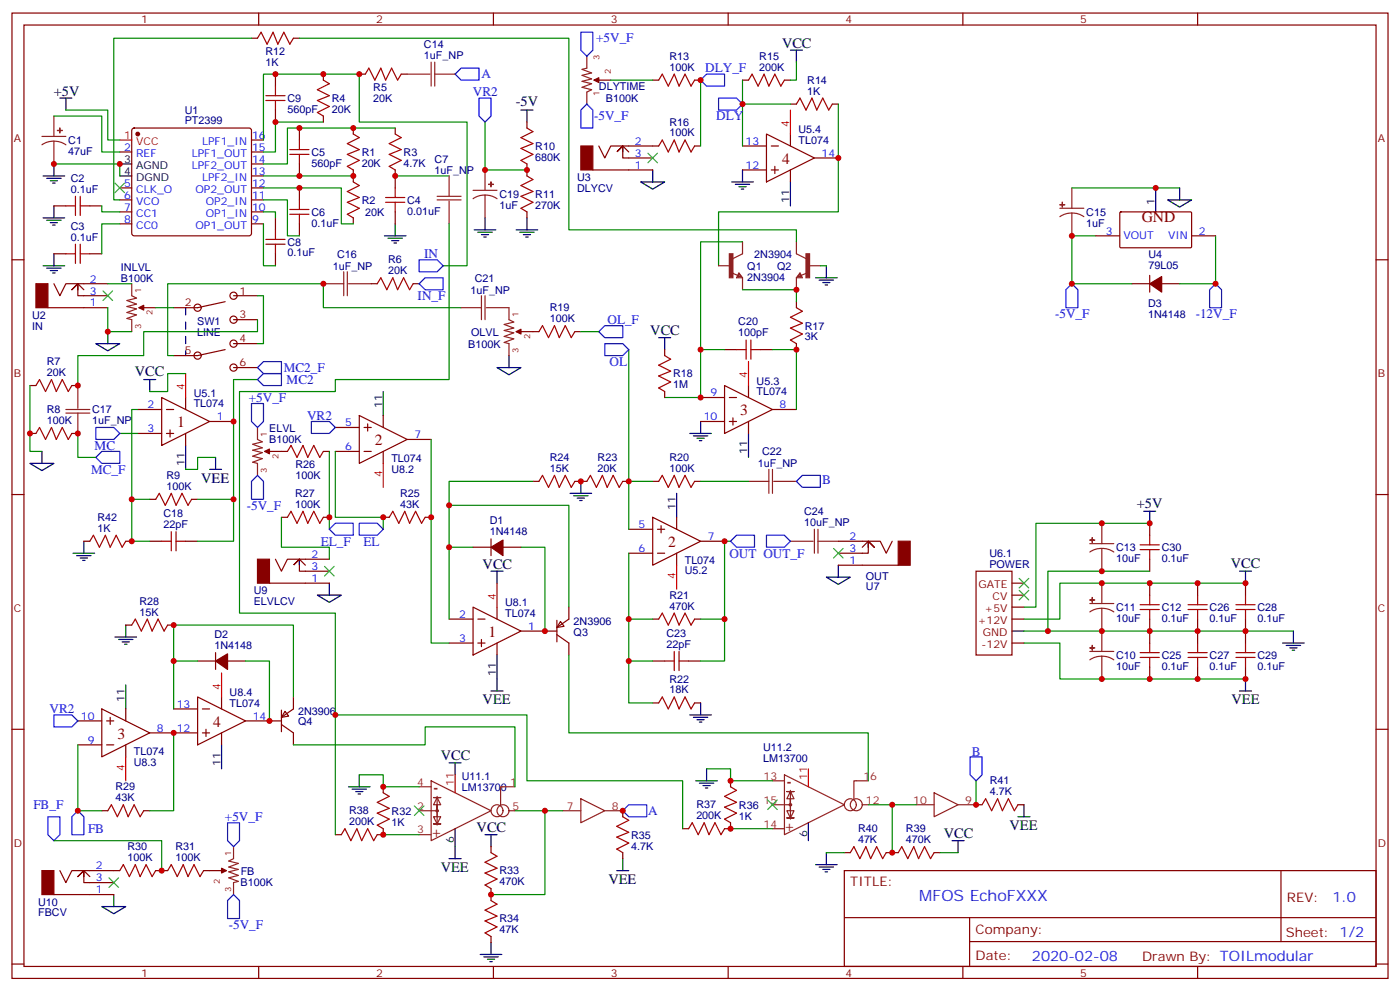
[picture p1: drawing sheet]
<svg xmlns="http://www.w3.org/2000/svg" width="412mm" height="292mm" viewBox="0 0 412 292" stroke-linecap="round" stroke-linejoin="round" font-family="sans-serif">
<g fill="none" stroke="#870000" stroke-width=".35">
<path d="M3.5 3.8h405.4v284.4h-405.4zM7.1 7.4h398.2v277.3h-398.2zM74.1 11.3h1.7M76.2 3.8v3.6M86.4 11.3h1.8M145.3 3.8v3.6M214.5 3.8v3.6M283.6 3.8v3.6M352.8 3.8v3.6M39 37.9l.5-.2h33.9l.5 .2 .2 .5v30.4l-.3 .5-.4 .2h-33.9l-.5-.3-.2-.4v-30.4zM81.1 21.8v3.6M81.1 32.4v3.5"/>
<path d="M88.2 37.7v3.5M95.2 21.8v1.8M95.2 34.2v1.7M104.1 37.7v1.8M105.8 21.8h1.8M116.4 37.7v1.8M118.2 21.8h1.7M155.2 35.9v1.8M176.4 23.6h3.5M192.3 23.6h1.7M204.6 23.6h1.8M218.7 23.6h1.8"/>
<path d="M225.8 39.5l14.1 7-14.1 7.1zM231.1 23.6h1.7M232.8 39.5v3.5M232.8 30.7h1.8M245.2 30.7h1.7M35.3 44.8h3.5M35.3 55.4h3.5M35.3 58.9h3.5M74.1 44.8h3.5M74.1 55.4h3.5M74.1 58.9h3.5M74.1 51.8h3.5"/>
<path d="M74.1 48.3h3.5M74.1 41.2h3.5M88.2 48.3v3.5M88.2 55.4v3.5M104.1 50.1v3.5M116.4 50.1v5.3M155.2 48.3v3.5M174.6 50.1h17.7M176.4 43l1.8 3.5 1.7-3.5h14.1M185.2 44.8l-1.8-1.8-1.7 1.8 1.7-1.8v3.5h8.9M204.6 43h1.8M218.7 43h7.1"/>
<path d="M218.7 50.1h7.1M227.2 43h2.1M227.2 50.1h2.1M228.2 49v2.1M232.8 50.1v3.5M239.9 46.5h7M3.5 76.5h3.6M15.9 60.6h3.5M15.9 74.8h3.5M26.5 60.6h3.5M26.5 74.8h3.5M35.3 62.4h3.5"/>
<path d="M35.3 65.9h3.5M74.1 62.4h3.5M74.1 65.9h3.5M81.1 64.2v3.5M81.1 74.8v3.5M88.2 65.9v3.6M104.1 64.2v1.7M116.4 62.4v3.5M155.2 62.4v1.8M322.8 69.5h7M329.9 62.6l.3-.2 20.6 .1 .2 .3v10l-.3 .2-20.7-.1-.2-.3zM351 69.5h7.1"/>
<path d="M405.3 76.5h3.6M14.1 90.6h17.6M15.9 83.6l1.7 3.5 1.8-3.5h12.3M24.7 85.3l-1.8-1.7-1.7 1.7 1.7-1.7v3.5h8.8M42.3 90.6h3.6M66.3 88.9l-8.1 1.7h-7M68.8 87.1h7M68.8 94.2h7M109.4 83.6h1.7M121.7 83.6h1.8M153.5 97.7h5.2M169.3 97.7h1.8"/>
<path d="M234.6 88.9v1.7M333.4 83.6h5.3M338.7 81.1v4.9M342.2 83.6h5.3M8.8 113.6h1.8M21.2 113.6h1.7M47.6 117.1l14.1 7-14.1 7.1zM54.7 117.1v3.5M66.3 103l-8.1 1.7h-7M68.8 101.2h7M68.8 108.3h7M195.8 103v1.7"/>
<path d="M195.8 115.3v1.8M206.4 117.1h7M213.4 113.6l14.1 7-14.1 7.1zM213.4 103h3.6M214.8 117.1h2.2M220.5 113.6v3.5M224 103h3.5M234.6 101.2v1.8M8.8 127.7h1.8M21.2 127.7h1.7M40.6 120.6h7M40.6 127.7h7"/>
<path d="M49 120.6h2.2M49 127.7h2.2M50.1 126.6v2.1M54.7 127.7v3.5M61.7 124.1h7.1M79.4 133h5.3M95.2 133h1.8M98.8 133h7M98.8 125.9h7M105.8 122.4l14.1 7-14.1 7.1zM107.2 133h2.2M107.2 125.9h2.2"/>
<path d="M108.3 124.8v2.2M112.9 122.4v3.5M112.9 133v3.5M119.9 129.4h7.1M206.4 124.1h7M214.8 124.1h2.2M215.9 123.1v2.1M220.5 124.1v3.6M227.5 120.6h7.1M3.5 145.7h3.6M24.7 159.4h1.8M37 159.4h1.8"/>
<path d="M44.1 159.4h3.5M44.1 147.1h1.8M54.7 159.4h3.5M56.4 147.1h1.8M82.9 152.4h1.8M95.2 152.4h1.8M112.9 152.4h1.8M125.2 152.4h1.8M144.6 158.7v5M157 141.8h1.7M169.3 141.8h3.6M183.4 141.8h1.8"/>
<path d="M185.2 155.9h7.1M192.3 152.4l14.1 7-14.1 7.1zM192.3 141.8h1.7M193.7 155.9h2.1M194.7 154.8v2.2M199.3 152.4v3.5M204.6 141.8h1.8M206.4 159.4h7M246.9 159.4h12.4l1.8 3.5 1.7-3.5M338.7 154.1v3.6M405.3 145.7h3.6M79.4 171.8h17.6"/>
<path d="M81.1 164.7l1.8 3.5 1.8-3.5h12.3M90 166.5l-1.8-1.8-1.8 1.8 1.8-1.8v3.5h8.8M139.3 178.8l14.2 7.1-14.2 7zM139.3 161.2h5.3M146.4 178.8v3.6M148.2 161.2h5.3M167.6 178.8v3.6l-3.6 2.4M185.2 162.9h7.1M193.7 162.9h2.1M199.3 162.9v3.6M246.9 166.5h17.7M254 161.2l1.8-1.8 1.7 1.8-1.7-1.8v3.5h-8.9"/>
<path d="M287.5 168.2h10.6v24.7h-10.6zM298.1 178.8h3.5M298.1 175.3h3.5M298.1 171.8h3.5M338.7 164.7v3.5M338.7 171.8v3.5M352.8 171.8v3.5M366.9 171.8v3.5M37 184.1h1.8M49.4 184.1h1.8M58.2 194.7h5.3M63.5 192.2v5"/>
<path d="M67 194.7h5.3M132.3 189.4h7M132.3 182.4h7M140.8 189.4h2.1M140.8 182.4h2.1M141.8 188.3v2.2M146.4 189.4v3.5M153.5 185.9h10.5M164 186.9l3.6 2.5v3.5M164 182.7v6.4M165.1 183.1l1.1 1.4-2.2 .3zM192.3 182.4h1.7"/>
<path d="M192.3 194.7h3.5M202.8 194.7h3.6M204.6 182.4h1.8M298.1 189.4h3.5M298.1 182.4h3.5M338.7 182.4v7M338.7 196.5v3.5M352.8 182.4v7M352.8 196.5v3.5M366.9 182.4v7M366.9 196.5v3.5M3.5 214.8h3.6"/>
<path d="M22.9 219.4h7.1M22.9 212.3h7.1M30 208.8l14.1 7.1-14.1 7zM31.4 219.4h2.1M31.4 212.3h2.1M32.5 211.3v2.1M37 208.8v3.5M37 219.4v3.5M44.1 215.9h14.1M51.2 208.8h7M58.2 205.3l14.1 7-14.1 7.1zM59.6 215.9h2.1"/>
<path d="M59.6 208.8h2.1M60.7 214.8v2.1M65.3 205.3v3.5M65.3 215.9v3.5M72.3 212.3h10.6M82.9 213.4l3.5 2.5v3.5M82.9 209.2v6.3M84 209.5l1 1.4-2.1 .4zM86.4 205.3v3.5l-3.5 2.5M192.3 207h1.7M204.6 207h1.8M405.3 214.8h3.6"/>
<path d="M30 238.8h1.7M42.3 238.8h1.8M112.9 231.7v1.8M183.4 238.8v1.8M215.2 230v1.7M287.5 237h1.8M299.9 237h1.7M17.6 256.4l1.8 3.6 1.8-3.6h14.1M26.5 258.2l-1.8-1.8-1.8 1.8 1.8-1.8v3.6h8.8M45.9 256.4h3.5M60 256.4h5.3M98.8 245.9h1.7"/>
<path d="M112.9 244.1v1.8h-1.8M144.6 249.4v1.7M183.4 251.1v1.8M201.1 244.1h1.7M215.2 242.3v1.8h-1.8M248.7 256.4h156.6v28.3h-156.6zM248.7 251.1h1.8M261.1 251.1h3.5M275.2 251.1h1.7M377.3 256.5v20.8M15.9 263.5h17.6M144.6 261.7v3.6"/>
<path d="M144.6 275.8v1.8M248.7 270.3h156.5M285.6 277.3h119.6M285.6 270.3v14.1M3.5 284h3.6M76.2 284.7v3.5M145.3 284.7v3.5M214.5 284.7v3.5M283.6 284.7v3.5M352.8 284.7v3.5M405.3 284h3.6"/>
<circle cx="58.2" cy="90.6" r="1.06"/>
<circle cx="68.8" cy="87.1" r="1.06"/>
<circle cx="68.8" cy="94.2" r="1.06"/>
<circle cx="58.2" cy="104.7" r="1.06"/>
<circle cx="68.8" cy="108.3" r="1.06"/>
<circle cx="68.8" cy="101.2" r="1.06"/>
</g>
<g fill="#870000" stroke="#870000" stroke-width=".35">
<path d="M338.7 83.6l3.5-2.1v4.5z"/>
<path d="M10.6 83.6h3.5v7h-3.5z"/>
<path d="M40.9 90.6l1.4-.7v1.4z"/>
<path d="M175 23.6l1.4-.7v1.4z"/>
<path d="M171.1 43h3.5v7.1h-3.5z"/>
<path d="M152 97.7l1.5-.7v1.4z"/>
<path d="M264.6 159.4h3.5v7.1h-3.5z"/>
<path d="M144.6 161.2l3.6-2.1v4.6z"/>
<path d="M78 133l1.4-.7v1.4z"/>
<path d="M75.8 164.7h3.6v7.1h-3.6z"/>
<path d="M63.5 194.7l3.5-2.1v4.6z"/>
<path d="M12.3 256.4h3.6v7.1h-3.6z"/>
<path d="M65.3 255.7l1.4 .7-1.4 .7z"/>
<circle cx="40.6" cy="39.5" r=".53"/>
</g>
<g fill="none" stroke="#008700" stroke-width=".35">
<path d="M74.1 11.3h-40.6v47.6h1.8M88.2 11.3h79.4v56.4h67v3.5M234.6 18.3v5.3h-1.8M15.9 34.2h14.1v10.6h5.3M19.4 32.4h12.3v8.8h3.6M95.2 35.9h-14.1v8.9h-3.5M116.4 37.7h-31.7v10.6h-7.1M142.9 35.9v14.2h12.3M179.9 23.6h12.4M206.4 23.6v19.4M218.7 23.6v7.1M232.8 30.7h-14.1v12.3"/>
<path d="M246.9 30.7v31.7h-35.2v15.9M15.9 48.3h19.4v3.5M77.6 55.4h22.9v10.5h3.6M77.6 58.9h7.1v10.6h3.5M77.6 41.2v-19.4h28.2v14.1h31.8v42.4h-7.1M77.6 51.8h26.5M116.4 51.8h15.9M315.7 55.4h31.8M30 60.6v1.8h5.3M35.3 65.9h-5.3v8.9M77.6 62.4h3.5v1.8M77.6 65.9v12.4h3.5"/>
<path d="M132.3 65.9v45.9h-33.5v3.5h-28.2v65.3h28.2v30h56.4v19.4h45.9v14.1M218.7 71.2h-12.3v45.9h-10.6M241.7 78.3h1.7M322.8 69.5h-7.1v14.1h17.7M358.1 69.5v14.1h-10.6M31.7 90.6v7.1h7.1M31.7 83.6h7.1M45.9 90.6h5.3M75.8 87.1h1.8v14.1h-1.8M75.8 94.2v3.5h-33.5v7h-19.4v8.9M135.8 90.6h-40.6v-7h-45.8v21.1h1.8M171.1 97.7h5.3"/>
<path d="M218.7 85.3h15.9v3.6M8.8 113.6v19.4h3.5M54.7 110h-5.3v5.3h-5.3M75.8 111.8h-7v47.6h-10.6M185.2 103v52.9M206.4 103h7M227.5 103h7.1v17.6M22.9 127.7v7h5.3M35.3 127.7h5.3M40.6 120.6h-1.8v38.8h5.3M63.5 134.7h-5.3v3.6h-3.5M97 133v22.9"/>
<path d="M98.8 133v19.4h14.1v3.5M127 129.4v60h5.3M38.8 147.1h5.3M58.2 147.1h10.6M82.9 152.4v8.8h14.1v3.5M132.3 148.8h35.3v30M157 141.8h-24.7v40.6M185.2 141.8h7.1M206.4 141.8h14.1M215.2 159.4h-1.8v35.3h-7M338.7 154.1h-33.5v24.7h-3.6M132.3 161.2h7"/>
<path d="M153.5 161.2h7v24.7M185.2 162.9v31.8h7.1M338.7 168.2h-30v17.7M366.9 171.8h-54.7v10.6h-10.6M51.2 194.7h7M72.3 194.7h7.1v17.6M167.6 192.9v23h88.2v14.1M185.2 194.7v12.3h7.1M185.2 182.4h7.1M206.4 182.4h7M301.6 189.4h10.6v10.6h54.7M301.6 185.9h79.4"/>
<path d="M22.9 219.4v19.4h7.1M51.2 215.9v22.9h-7.1M86.4 205.3v-21.2h-35.2v24.7M86.4 219.4h38.8v-5.3h26.5v17.6M98.8 210.6v35.3M105.8 228.2h7.1v3.5h10.6M151.7 238.8h14.1M160.5 238.8v24.7h-15.9M208.1 226.4h7.1v3.6h12.3M255.8 237h14.1M262.8 237v14.1M287.5 230v7"/>
<path d="M15.9 247.6h31.7v8.8M112.9 245.9h10.6M215.2 244.1h12.3M243.4 251.1h5.3M276.9 251.1h5.3"/>
</g>
<g fill="none" stroke="#000" stroke-width=".35">
<path d="M232.8 14.8h3.6M234.6 14.8v3.5M17.6 28.9h3.6M19.4 28.9v3.5M153.5 32.4h3.5M155.2 32.4v3.5M12.7 51.8h6.3M13.8 52.5h4.2M14.8 53.2h2.1M15.5 53.9h.7M15.9 48.3v3.5M35.3 48.3h3.5"/>
<path d="M35.3 51.8h3.5M183.4 43v1.8M188.7 53.6h7.1l-3.5 2.1zM192.3 50.1v3.5M215.5 53.6h6.4M216.6 54.3h4.2M217.7 55h2.1M218.4 55.7h.7M218.7 50.1v3.5M232.8 53.6v7M340.4 55.4v7M344 58.9h7l-3.5 2.1z"/>
<path d="M347.5 55.4v3.5M12.7 64.2h6.3M12.7 78.3h6.3M13.8 64.9h4.2M13.8 79h4.2M14.8 65.6h2.1M14.8 79.7h2.1M15.5 66.3h.7M15.9 60.6v3.6M15.9 74.8v3.5M113.2 69.5h6.4M114.3 70.2h4.2"/>
<path d="M115.4 70.9h2.1M116.1 71.6h.7M116.4 65.9v3.6M139.7 67.7h6.3M140.8 68.4h4.2M141.8 69.1h2.1M142.5 69.8h.7M142.9 64.2v3.5M152 67.7h6.4M153.1 68.4h4.2M154.2 69.1h2.1M154.9 69.8h.7"/>
<path d="M155.2 64.2v3.5M243.4 78.3v3.5M15.5 80.4h.7M22.9 83.6v1.7M31.7 97.7v3.5M194 99.4h3.6M195.8 99.4v3.6M240.2 81.8h6.4M241.3 82.5h4.2M242.4 83.2h2.1M243.1 83.9h.7M28.2 101.2h7.1l-3.6 2.1z"/>
<path d="M42.3 111.8h3.6M44.1 111.8v3.5M112.9 115.3v7.1M146.4 108.3h7.1l-3.6 2.1zM149.9 104.7v3.6M8.8 136.5h7.1l-3.6 2.1zM12.3 133v3.5M54.7 131.2v7.1M61.7 138.3h3.6M63.5 134.7v3.6M203.2 127.7h6.3M204.3 128.4h4.2"/>
<path d="M205.3 129.1h2.1M206 129.8h.7M206.4 124.1v3.6M220.5 127.7v7M24.7 159.4v3.5M167.9 145.3h6.4M169 146h4.2M170 146.7h2.2M170.7 147.4h.7M171.1 141.8v3.5M199.3 145.3v7.1M255.8 159.4v1.8"/>
<path d="M336.9 150.6h3.5M338.7 150.6v3.5M21.5 162.9h6.4M22.6 163.7h4.2M23.6 164.4h2.2M24.3 165.1h.7M88.2 164.7v1.8M93.5 175.3h7l-3.5 2.1zM97 171.8v3.5M144.6 168.2h3.6M146.4 168.2v3.6M243.4 170h7.1l-3.6 2.1z"/>
<path d="M246.9 166.5v3.5M365.1 168.2h3.6M366.9 168.2v3.6M33.9 187.6h6.3M34.9 188.3h4.3M36 189.1h2.1M36.7 189.8h.7M37 184.1v3.5M146.4 192.9v10.6M298.1 185.9h3.5M366.9 200v3.5M377.8 189.4h6.4"/>
<path d="M378.9 190.1h4.2M379.9 190.8h2.2M380.6 191.5h.8M381 185.9v3.5M37 201.8v7M65.3 219.4v7M144.6 203.5h3.6M203.2 210.6h6.3M204.3 211.3h4.2M205.3 212h2.1M206 212.7h.7M206.4 207v3.6"/>
<path d="M365.1 203.5h3.6M102.7 231.7h6.3M103.7 232.4h4.2M104.8 233.2h2.1M105.5 233.9h.7M105.8 228.2v3.5M132.3 224.7h3.5M134.1 224.7v3.5M205 230h6.3M206 230.7h4.3M207.1 231.4h2.1M207.8 232.1h.7"/>
<path d="M208.1 226.4v3.6M301.6 237v3.6M24.7 256.4v1.8M132.3 252.9h3.5M134.1 244.1v8.8M142.9 245.9h3.5M144.6 245.9v3.5M181.7 256.4h3.5M183.4 252.9v3.5M238.1 242.3v5.3M240.2 254.7h6.4M241.3 255.4h4.2"/>
<path d="M242.4 256.1h2.1M243.1 256.8h.7M243.4 251.1v3.6M280.5 247.6h3.5M282.2 247.6v3.5M299.9 240.6h3.5M30 267h7l-3.5 2.1zM33.5 263.5v3.5M144.6 277.6v3.5M141.5 281.1h6.3M142.5 281.8h4.3M143.6 282.5h2.1"/>
<path d="M144.3 283.2h.7"/>
</g>
<g fill="none" stroke="#3c3" stroke-width=".35">
<path d="M33.9 53.9l2.8 2.9M36.7 53.9l-2.8 2.9M190.9 45.1l2.8 2.8M193.7 45.1l-2.8 2.8M30.3 85.7l2.9 2.8M33.2 85.7l-2.9 2.8M95.6 166.8l2.8 2.9M98.4 166.8l-2.8 2.9M245.5 161.5l2.9 2.9M248.4 161.5l-2.9 2.9M300.2 170.4l2.8 2.8M300.2 173.9l2.8 2.8"/>
<path d="M303 170.4l-2.8 2.8M303 173.9l-2.8 2.8M122.1 237.4l2.8 2.8M124.9 237.4l-2.8 2.8M226.1 235.6l2.9 2.8M229 235.6l-2.9 2.8M32.1 258.6l2.8 2.8M34.9 258.6l-2.8 2.8"/>
</g>
<g fill="none" stroke="#8c2424" stroke-width=".35">
<path d="M127 18.3v7.1M128.1 18.3v7.1M172.9 16.5v3.6l-1.5 .3 2.9 1.1-2.9 .7 2.9 1-2.9 .8 2.9 .7-2.9 1 2.9 .7-1.4 .7v3.6M15.9 34.2v6M119.9 21.8h6.7M128.1 21.8h6M175 23.6h1.4M12.3 40.2h7.1M15.9 41.6l-1.9 .2-1.7 .9M15.9 41.6l1.8 .2 1.7 .9M15.9 41.6v6.7M128.8 57.8h7"/>
<path d="M128.8 58.9h7M132.3 51.8v6M132.3 59.2v6.7M139.3 56.1h7.1M142.9 57.5l-1.9 .2-1.7 .8M142.9 57.5l1.8 .2 1.7 .8M142.9 50.1v6M142.9 57.5v6.7M315.7 55.4v5.9M211.7 78.3h3.5M218.7 71.2v3.6l-2.8 1.4M234.6 71.2v3.6l2.8 1.4"/>
<path d="M238.1 78.3h3.6M312.2 61.3h7.1M315.7 62.8l1.9 .2 1.7 .8M315.7 62.8l-1.8 .2-1.7 .8M315.7 62.8v6.7M38.8 83.6v3.5l1.4 .7-2.8 .7 2.8 1.1-2.8 .7 2.8 .7-2.8 1 2.8 .7-2.8 1.1 1.4 .4v3.5M40.9 90.6h1.4M95.2 83.6h6M101.2 80v7.1M102.3 80v7.1M102.7 83.6h6.7M135.8 90.6h6"/>
<path d="M141.8 87.1v7.1M142.9 87.1v7.1M143.2 90.6h6.7v3.6l1.4 .7-2.8 .7 2.8 1-2.8 .7 2.8 .7-2.8 1.1 2.8 .7-2.8 1.1 1.4 .3v3.5M152 97.7h1.5M215.5 80.4l1.8 .7M217.7 80.4l1 1.4h-1.7zM217.7 80.8l.7 .7h-1.1zM217.7 81.1v.4M218.7 81.8v3.5M234.6 81.8v3.5M235.7 80.4l.7 1.4h-1.8zM235.7 80.8l.3 .7h-1.1z"/>
<path d="M235.7 81.1v.4M237.8 80.4l-1.8 .7M22.9 113.6v6.7M19.4 121.7h7.1M19.4 120.6h7.1M22.9 121.7v6M75.8 125.9v3.5l1.5 .7-2.9 .7 2.9 1.1-2.9 .7 2.9 .7-2.9 1.1 2.9 .7-2.9 1 1.4 .4v3.5M78 133h1.4M226.5 138.3v7M227.5 138.3v7M220.5 141.8h6M227.9 141.8h6.7"/>
<path d="M232.8 159.4h6.7M239.9 155.9v7M240.9 159.4h6M240.9 155.9v7M324.6 154.1v6M321 160.1h7.1M321 177.8h7.1M324.6 161.5l1.8 .3 1.7 .8M324.6 161.5l-1.9 .3-1.7 .8M324.6 179.2l1.8 .2 1.7 .8M324.6 179.2l-1.9 .2-1.7 .8M324.6 161.5v6.7"/>
<path d="M324.6 171.8v6M324.6 179.2v12.7M321 191.9h7.1M324.6 193.3l1.8 .2 1.7 .8M324.6 193.3l-1.9 .2-1.7 .8M324.6 193.3v6.7M123.5 238.8h5.3v-1.8h-1.1l1.1-2.1h-1.1h2.1h-1l1 2.1h-1v3.6h1l-1 2.1h1h-2.1h1.1l-1.1-2.1h1.1M123.5 231.7h3.5M127 230l17.6 8.8-17.6 8.8zM128.8 234.6v8.4M149.9 238.8h1.8M151.7 231.7h-4.2v5.3"/>
<path d="M165.8 238.8h5.3M171.1 235.3l7.1 3.5-7.1 3.5zM178.2 238.8h5.2M227.5 237h5.3v-1.7h-1l1-2.1h-1h2.1h-1.1l1.1 2.1h-1.1v3.5h1.1l-1.1 2.1h1.1h-2.1h1l-1-2.1h1M227.5 230h3.6M231.1 228.2l17.6 8.8-17.6 8.9zM232.8 232.8v8.5M254 237h1.8M255.8 230h-4.3v5.3M269.9 237h5.3M275.2 233.5l7 3.5-7 3.6zM282.2 237h5.3"/>
<path d="M65.3 256.4h1.4M68.8 249.4v3.5l-1.4 .7 2.8 .7-2.8 1.1 2.8 .7-2.8 .7 2.8 1-2.8 .8 2.8 1-1.4 .4v3.5M123.5 245.9h3.5M227.5 244.1h3.6"/>
<circle cx="146.4" cy="238.8" r="1.76"/>
<circle cx="148.2" cy="238.8" r="1.76"/>
<circle cx="250.5" cy="237" r="1.76"/>
<circle cx="252.2" cy="237" r="1.76"/>
</g>
<g fill="#8c2424" stroke="#8c2424" stroke-width=".35">
<path d="M312.2 60.3h1.4z"/>
<path d="M312.9 59.6v1.4z"/>
<path d="M321 159.1h1.4z"/>
<path d="M321.7 158.4l.1 1.4z"/>
<path d="M321 176.7h1.4z"/>
<path d="M321.7 176l.1 1.4z"/>
<path d="M321 190.8l1.4 .1z"/>
<path d="M321.7 190.1l.1 1.4z"/>
<path d="M16.9 38.4l1.4 .1z"/>
<path d="M17.6 37.7v1.4z"/>
<path d="M143.9 54.3h1.4z"/>
<path d="M144.6 53.6v1.4z"/>
<path d="M214.8 74.8h1.1v7h-1.1z"/>
<path d="M237.4 74.8h1.1v7h-1.1z"/>
<circle cx="128.8" cy="238.8" r=".35"/>
<circle cx="232.8" cy="237" r=".35"/>
</g>
<path d="M232.8 32.4v7.1M35.3 41.2h3.5M54.7 110v7.1M220.5 106.5v7.1M112.9 136.5v7M146.4 171.8v7M199.3 166.5v7M65.3 198.2v7.1M37 222.9v7.1M134.1 228.2v5.3M238.1 226.4v5.3" fill="none" stroke="#f00" stroke-width=".35"/>
<g fill="none" stroke="#a10000" stroke-width=".35">
<path d="M75.8 11.3l1.1-1.8 1.8 3.5 1.7-3.5 1.4 3.5 1.8-3.5 1.8 3.5 1-1.7M78.3 28.2h5.7M78.3 29.6h5.7M81.1 25.4v2.8M81.1 29.6v2.8M95.2 23.6l1.8 1.1-3.5 1.7 3.5 1.8-3.5 1.4 3.5 1.8-3.5 1.7 1.7 1.1M104.1 39.5l1.7 1-3.5 1.8 3.5 1.8-3.5 1.4 3.5 1.7-3.5 1.8 1.8 1.1M107.6 21.8l1.1-1.7 1.7 3.5 1.8-3.5 1.4 3.5 1.8-3.5 1.7 3.5 1.1-1.8M116.4 39.5l1.8 1-3.5 1.8 3.5 1.8-3.5 1.4 3.5 1.7-3.5 1.8 1.7 1.1M155.2 37.7l1.8 1.1-3.5 1.7 3.5 1.8-3.5 1.4 3.5 1.8-3.5 1.7 1.7 1.1M194 23.6l1.1-1.8 1.7 3.6 1.8-3.6 1.4 3.6 1.8-3.6 1.8 3.6 1-1.8M220.5 23.6l1-1.8 1.8 3.6 1.8-3.6 1.4 3.6 1.7-3.6 1.8 3.6 1.1-1.8"/>
<path d="M234.6 30.7l1.1-1.8 1.7 3.5 1.8-3.5 1.4 3.5 1.8-3.5 1.7 3.5 1.1-1.7M22.2 57.8v5.7M23.6 57.8v5.7M85.4 44.1h5.6M85.4 45.5h5.6M88.2 41.2v2.9M88.2 45.5v2.8M88.2 58.9v2.8M104.1 53.6l1.7 1-3.5 1.8 3.5 1.8-3.5 1.4 3.5 1.7-3.5 1.8 1.8 1.1M113.6 58.2h5.6M113.6 59.6h5.6M116.4 55.4v2.8"/>
<path d="M116.4 59.6v2.8M155.2 51.8l1.8 1.1-3.5 1.7 3.5 1.8-3.5 1.4 3.5 1.8-3.5 1.7 1.7 1.1M194 43l1.1-1.8 1.7 3.6 1.8-3.6 1.4 3.6 1.8-3.6 1.8 3.6 1-1.8M19.4 60.6h2.8M19.4 74.8h2.8M22.2 71.9v5.7M23.6 71.9v5.7M23.6 60.6h2.9M23.6 74.8h2.9M78.3 70.5h5.7M78.3 71.9h5.7M81.1 67.7v2.8"/>
<path d="M81.1 71.9v2.9M85.4 61.7h5.6M85.4 63.1h5.6M88.2 63.1v2.8M111.1 83.6l1.1-1.8 1.7 3.5 1.8-3.5 1.4 3.5 1.8-3.5 1.7 3.5 1.1-1.7M158.7 97.7l1.1-1.8 1.8 3.5 1.7-3.5 1.4 3.5 1.8-3.5 1.8 3.5 1-1.7M234.6 90.6l1.8 1.1-3.6 1.8 3.6 1.7-3.6 1.4 3.6 1.8-3.6 1.8 1.8 1M10.6 113.6l1-1.8 1.8 3.5 1.8-3.5 1.4 3.5 1.7-3.5 1.8 3.5 1.1-1.7M195.8 104.7l1.8 1.1-3.6 1.8 3.6 1.7-3.6 1.4 3.6 1.8-3.6 1.8 1.8 1M217 103h2.8M219.8 100.2v5.6M221.2 103h2.8"/>
<path d="M221.2 100.2v5.6M10.6 127.7l1-1.8 1.8 3.5 1.8-3.5 1.4 3.5 1.7-3.5 1.8 3.5 1.1-1.7M84.7 133l1-1.8 1.8 3.5 1.8-3.5 1.4 3.5 1.7-3.5 1.8 3.5 1-1.7M26.5 159.4l1-1.7 1.8 3.5 1.7-3.5 1.5 3.5 1.7-3.5 1.8 3.5 1-1.8M45.9 147.1l1-1.8 1.8 3.5 1.7-3.5 1.5 3.5 1.7-3.5 1.8 3.5 1-1.7M47.6 159.4h2.8M50.4 156.6v5.6M51.9 159.4h2.8M51.9 156.6v5.6M84.7 152.4l1-1.8 1.8 3.5 1.8-3.5 1.4 3.5 1.7-3.5 1.8 3.5 1-1.7M114.7 152.4l1-1.8 1.8 3.5 1.7-3.5 1.4 3.5 1.8-3.5 1.8 3.5 1-1.7M158.7 141.8l1.1-1.8 1.8 3.5 1.7-3.5 1.4 3.5 1.8-3.5 1.8 3.5 1-1.7"/>
<path d="M172.9 141.8l1-1.8 1.8 3.5 1.7-3.5 1.5 3.5 1.7-3.5 1.8 3.5 1-1.7M194 141.8l1.1-1.8 1.7 3.5 1.8-3.5 1.4 3.5 1.8-3.5 1.8 3.5 1-1.7M338.7 157.7v2.8M335.8 179.5h5.7M335.8 178.1h5.7M335.8 161.9h5.7M335.8 160.5h5.7M338.7 161.9v2.8M338.7 175.3v2.8M338.7 179.5v2.9M350 179.5h5.6M350 178.1h5.6"/>
<path d="M352.8 175.3v2.8M352.8 179.5v2.9M364.1 179.5h5.6M364.1 178.1h5.6M366.9 175.3v2.8M366.9 179.5v2.9M38.8 184.1l1.1-1.7 1.7 3.5 1.8-3.5 1.4 3.5 1.8-3.5 1.7 3.5 1.1-1.8M194 182.4l1.1-1.8 1.7 3.5 1.8-3.5 1.4 3.5 1.8-3.5 1.8 3.5 1-1.7M195.8 194.7h2.8M198.6 191.9v5.6M200 194.7h2.8M200 191.9v5.6"/>
<path d="M335.8 193.6h5.7M335.8 192.2h5.7M338.7 189.4v2.8M338.7 193.6v2.9M350 193.6h5.6M350 192.2h5.6M352.8 189.4v2.8M352.8 193.6v2.9M364.1 193.6h5.6M364.1 192.2h5.6M366.9 189.4v2.8M366.9 193.6v2.9"/>
<path d="M194 207l1.1-1.7 1.7 3.5 1.8-3.5 1.4 3.5 1.8-3.5 1.8 3.5 1-1.8M31.7 238.8l1.1-1.8 1.8 3.6 1.7-3.6 1.4 3.6 1.8-3.6 1.8 3.6 1-1.8M112.9 233.5l1.8 1.1-3.6 1.7 3.6 1.8-3.6 1.4 3.6 1.8-3.6 1.7 1.8 1.1M215.2 231.7l1.8 1.1-3.6 1.8 3.6 1.7-3.6 1.4 3.6 1.8-3.6 1.8 1.8 1M289.3 237l1-1.7 1.8 3.5 1.8-3.5 1.4 3.5 1.7-3.5 1.8 3.5 1.1-1.8M35.3 256.4l1-1.7 1.8 3.5 1.8-3.5 1.4 3.5 1.7-3.5 1.8 3.5 1.1-1.8M49.4 256.4l1-1.7 1.8 3.5 1.8-3.5 1.4 3.5 1.7-3.5 1.8 3.5 1.1-1.8M100.5 245.9l1.1-1.8 1.8 3.5 1.7-3.5 1.4 3.5 1.8-3.5 1.8 3.5 1-1.7M144.6 251.1l1.8 1.1-3.5 1.8 3.5 1.7-3.5 1.4 3.5 1.8-3.5 1.8 1.7 1M183.4 240.6l1.8 1-3.5 1.8 3.5 1.7-3.5 1.5 3.5 1.7-3.5 1.8 1.7 1M202.8 244.1l1.1-1.8 1.8 3.6 1.7-3.6 1.4 3.6 1.8-3.6 1.8 3.6 1-1.8M250.5 251.1l1-1.7 1.8 3.5 1.8-3.5 1.4 3.5 1.7-3.5 1.8 3.5 1.1-1.8"/>
<path d="M264.6 251.1l1-1.7 1.8 3.5 1.8-3.5 1.4 3.5 1.7-3.5 1.8 3.5 1.1-1.8M144.6 265.3l1.8 1-3.5 1.8 3.5 1.7-3.5 1.5 3.5 1.7-3.5 1.8 1.7 1"/>
</g>
<g fill="none" stroke="#00f" stroke-width=".35">
<path d="M171.1 9.5h3.5v5.3l-1.7 1.7-1.8-1.7zM134.1 21.8l1.7-1.7h5.3v3.5h-5.3zM141.1 28.9h3.5v5.3l-1.7 1.7-1.8-1.7zM172.9 30.7l1.7 1.7v5.3h-3.5v-5.3zM208.1 21.8h5.3v3.6h-5.3l-1.7-1.8zM211.7 28.9h5.3l1.7 1.8-1.7 1.7h-5.3zM123.5 76.5h5.3l1.7 1.8-1.7 1.7h-5.3zM123.5 83.6l1.7-1.8h5.3v3.5h-5.3zM176.4 97.7l1.8-1.8h5.2v3.5h-5.2zM314 85.3l1.7-1.7 1.8 1.7v5.3h-3.5zM358.1 83.6l1.7 1.7v5.3h-3.5v-5.3zM74.1 118.9h3.5v5.2l-1.8 1.8-1.7-1.8z"/>
<path d="M75.8 111.8l1.8-1.8h5.3v3.6h-5.3zM75.8 108.3l1.8-1.8h5.3v3.5h-5.3zM178.2 101.2h5.2l1.8 1.8-1.8 1.7h-5.2zM28.2 125.9h5.3l1.8 1.8-1.8 1.7h-5.3zM28.2 134.7l1.8-1.7h5.3v3.5h-5.3zM91.7 124.1h5.3l1.8 1.8-1.8 1.8h-5.3zM75.8 140l1.8 1.8v5.3h-3.5v-5.3zM98.8 154.1h5.3v3.6h-5.3l-1.8-1.8zM105.8 154.1h5.3l1.8 1.8-1.8 1.8h-5.3zM215.2 159.4l1.8-1.7h5.2v3.5h-5.2zM225.8 157.7h5.3l1.7 1.7-1.7 1.8h-5.3zM234.6 141.8l1.8-1.8h5.3v3.5h-5.3z"/>
<path d="M15.9 210.6h5.3l1.7 1.7-1.7 1.8h-5.3zM22.9 238.8l1.8 1.8v5.3h-3.5v-5.3zM183.4 238.8l1.8-1.8h5.3v3.6h-5.3zM285.8 222.9h3.5v5.3l-1.8 1.8-1.7-1.8zM14.1 240.6h3.5v5.3l-1.7 1.7-1.8-1.7zM67 242.3h3.6v5.3l-1.8 1.8-1.8-1.8zM68.8 263.5l1.8 1.8v5.2h-3.6v-5.2z"/>
</g>
<path d="M54.7 90.6v14.1" fill="none" stroke="#000" stroke-width=".35" stroke-dasharray="2.1 2.1"/>
<g fill="#c00">
<circle cx="324.6" cy="185.9" r=".88"/>
<circle cx="340.4" cy="55.4" r=".88"/>
<circle cx="315.7" cy="69.5" r=".88"/>
<circle cx="15.9" cy="48.3" r=".88"/>
<circle cx="35.3" cy="48.3" r=".88"/>
<circle cx="116.4" cy="51.8" r=".88"/>
<circle cx="88.2" cy="55.4" r=".88"/>
<circle cx="104.1" cy="51.8" r=".88"/>
<circle cx="88.2" cy="51.8" r=".88"/>
<circle cx="88.2" cy="37.7" r=".88"/>
<circle cx="104.1" cy="37.7" r=".88"/>
<circle cx="81.1" cy="35.9" r=".88"/>
<circle cx="81.1" cy="21.8" r=".88"/>
<circle cx="95.3" cy="21.8" r=".88"/>
<circle cx="105.8" cy="21.8" r=".88"/>
<circle cx="38.8" cy="147.1" r=".88"/>
<circle cx="155.2" cy="50.1" r=".88"/>
<circle cx="142.9" cy="50.1" r=".88"/>
<circle cx="234.6" cy="103" r=".88"/>
<circle cx="206.4" cy="103" r=".88"/>
<circle cx="234.6" cy="85.3" r=".88"/>
<circle cx="206.4" cy="117.1" r=".88"/>
<circle cx="95.3" cy="83.6" r=".88"/>
<circle cx="185.2" cy="141.8" r=".88"/>
<circle cx="185.2" cy="182.4" r=".88"/>
<circle cx="213.4" cy="182.4" r=".88"/>
<circle cx="185.2" cy="194.7" r=".88"/>
<circle cx="171.1" cy="141.8" r=".88"/>
<circle cx="132.3" cy="161.2" r=".88"/>
<circle cx="132.3" cy="148.8" r=".88"/>
<circle cx="160.5" cy="185.9" r=".88"/>
<circle cx="127" cy="152.4" r=".88"/>
<circle cx="68.8" cy="124.1" r=".88"/>
<circle cx="68.8" cy="147.1" r=".88"/>
<circle cx="79.4" cy="212.3" r=".88"/>
<circle cx="51.2" cy="184.1" r=".88"/>
<circle cx="51.2" cy="194.7" r=".88"/>
<circle cx="51.2" cy="215.9" r=".88"/>
<circle cx="144.6" cy="263.5" r=".88"/>
<circle cx="160.5" cy="238.8" r=".88"/>
<circle cx="183.4" cy="238.8" r=".88"/>
<circle cx="112.9" cy="245.9" r=".88"/>
<circle cx="215.2" cy="244.1" r=".88"/>
<circle cx="262.8" cy="251.1" r=".88"/>
<circle cx="262.8" cy="237" r=".88"/>
<circle cx="287.5" cy="237" r=".88"/>
<circle cx="338.7" cy="185.9" r=".88"/>
<circle cx="352.8" cy="185.9" r=".88"/>
<circle cx="366.9" cy="185.9" r=".88"/>
<circle cx="324.6" cy="200" r=".88"/>
<circle cx="338.7" cy="200" r=".88"/>
<circle cx="352.8" cy="200" r=".88"/>
<circle cx="366.9" cy="200" r=".88"/>
<circle cx="324.6" cy="171.8" r=".88"/>
<circle cx="338.7" cy="171.8" r=".88"/>
<circle cx="352.8" cy="171.8" r=".88"/>
<circle cx="324.6" cy="154.1" r=".88"/>
<circle cx="338.7" cy="154.1" r=".88"/>
<circle cx="308.7" cy="185.9" r=".88"/>
<circle cx="324.6" cy="168.2" r=".88"/>
<circle cx="112.9" cy="231.7" r=".88"/>
<circle cx="215.2" cy="230" r=".88"/>
<circle cx="22.9" cy="113.6" r=".88"/>
<circle cx="8.8" cy="127.7" r=".88"/>
<circle cx="315.7" cy="83.6" r=".88"/>
<circle cx="358.1" cy="83.6" r=".88"/>
<circle cx="366.9" cy="171.8" r=".88"/>
<circle cx="31.8" cy="97.7" r=".88"/>
<circle cx="246.9" cy="46.5" r=".88"/>
<circle cx="206.4" cy="23.6" r=".88"/>
<circle cx="22.9" cy="238.8" r=".88"/>
<circle cx="47.6" cy="256.4" r=".88"/>
<circle cx="22.9" cy="127.7" r=".88"/>
<circle cx="97" cy="152.4" r=".88"/>
<circle cx="218.7" cy="30.7" r=".88"/>
<circle cx="98.8" cy="210.6" r=".88"/>
<circle cx="38.8" cy="159.4" r=".88"/>
<circle cx="213.4" cy="159.4" r=".88"/>
<circle cx="112.9" cy="152.4" r=".88"/>
</g>
<g font-size="4.6" fill="#800">
<text x="230.4" y="48.3">4</text>
<text x="336.3" y="65.5">GND</text>
<text x="52.2" y="125.9">1</text>
<text x="218" y="122.4">3</text>
<text x="110.4" y="131.2">2</text>
<text x="196.8" y="161.2">2</text>
<text x="143.9" y="187.6">1</text>
<text x="62.8" y="214.1">4</text>
<text x="34.6" y="217.6">3</text>
</g>
<text font-size="4.6" fill="#00f" x="270.8" y="265.5">MFOS EchoFXXX</text>
<g font-size="4.2">
<text x="230.4" y="14.1">VCC</text>
<text x="15.9" y="28.2">+5V</text>
<text x="151.9" y="31.4">-5V</text>
<text x="191.6" y="98.7">VCC</text>
<text x="39.7" y="110.7">VCC</text>
<text x="59.3" y="142.1">VEE</text>
<text x="334.9" y="149.5">+5V</text>
<text x="142.2" y="167.5">VCC</text>
<text x="362.5" y="167.2">VCC</text>
<text x="142.2" y="207.4">VEE</text>
<text x="362.8" y="207.5">VEE</text>
<text x="129.8" y="224">VCC</text>
<text x="140.4" y="245.1">VCC</text>
<text x="297.4" y="244.4">VEE</text>
<text x="278" y="246.9">VCC</text>
<text x="129.8" y="256.8">VEE</text>
<text x="179.2" y="260.3">VEE</text>
</g>
<g font-size="4.2" fill="#8d2323">
<text x="127.7" y="233.2">-</text>
<text x="231.8" y="231.4">-</text>
<text x="231.4" y="244.8">+</text>
<text x="127.4" y="246.6">+</text>
</g>
<g font-size="4.2" fill="#00f">
<text x="392.5" y="265.7">1.0</text>
<text x="304" y="283.1">2020-02-08</text>
</g>
<g font-size="3.9" fill="#00f">
<text x="175.6" y="12.5">+5V_F</text>
<text x="141.8" y="23.1">A</text>
<text x="207.8" y="21.3">DLY_F</text>
<text x="139.3" y="28.4">VR2</text>
<text x="175" y="35.5">-5V_F</text>
<text x="211" y="35.4">DLY</text>
<text x="124.9" y="76">IN</text>
<text x="123" y="88.4">IN_F</text>
<text x="179" y="95.4">OL_F</text>
<text x="310.8" y="93.7">-5V_F</text>
<text x="352.2" y="93.7">-12V_F</text>
<text x="179.6" y="107.8">OL</text>
<text x="83.6" y="109.6">MC2_F</text>
<text x="84.4" y="113.1">MC2</text>
<text x="73.3" y="118.3">+5V_F</text>
<text x="90.5" y="123.7">VR2</text>
<text x="27.9" y="132.5">MC</text>
<text x="26.8" y="139.5">MC_F</text>
<text x="242.2" y="142.6">B</text>
<text x="72.7" y="150.1">-5V_F</text>
<text x="94.5" y="160.7">EL_F</text>
<text x="107.1" y="160.7">EL</text>
<text x="214.9" y="164.2">OUT OUT_F</text>
<text x="14.6" y="210.1">VR2</text>
<text x="286.3" y="222.5">B</text>
<text x="9.8" y="238.3">FB_F</text>
<text x="25.9" y="245.3">FB</text>
<text x="66.3" y="241.8">+5V_F</text>
<text x="190.9" y="240.1">A</text>
<text x="67.4" y="273.6">-5V_F</text>
</g>
<g font-size="3.9" fill="#800">
<text x="250.5" y="261">TITLE:</text>
<text x="379.1" y="265.7">REV:</text>
<text x="287.4" y="275.2">Company:</text>
<text x="378.7" y="275.8">Sheet: 1/2</text>
<text x="287.4" y="282.9">Date:</text>
<text x="336.4" y="283">Drawn By: TOILmodular</text>
</g>
<g font-size="3.2" fill="#800">
<text x="41.6" y="6.8">1</text>
<text x="110.8" y="6.8">2</text>
<text x="179.9" y="6.8">3</text>
<text x="249.1" y="6.8">4</text>
<text x="318.2" y="6.8">5</text>
<text x="4.1" y="41.9">A</text>
<text x="405.9" y="41.9">A</text>
<text x="70.6" y="86.7">1</text>
<text x="54.4" y="90.3">2</text>
<text x="70.6" y="93.8">3</text>
<text x="70.6" y="100.9">4</text>
<text x="54.4" y="104.4">5</text>
<text x="70.6" y="107.9">6</text>
<text x="4.1" y="111.1">B</text>
<text x="405.9" y="111.1">B</text>
<text x="288.2" y="173.2">GATE</text>
<text x="292.4" y="176.7">CV</text>
<text x="4.1" y="180.2">C</text>
<text x="288" y="183.8">+12V</text>
<text x="290" y="180.2">+5V</text>
<text x="405.9" y="180.2">C</text>
<text x="289.2" y="190.8">-12V</text>
<text x="289.5" y="187.3">GND</text>
<text x="4.1" y="249.4">D</text>
<text x="405.9" y="249.4">D</text>
<text x="41.6" y="287.7">1</text>
<text x="110.8" y="287.7">2</text>
<text x="179.9" y="287.7">3</text>
<text x="249.1" y="287.7">4</text>
<text x="318.2" y="287.7">5</text>
</g>
<g font-size="3.2" fill="#000080">
<text x="78.2" y="16.3">R12</text>
<text x="124.9" y="17.3">1uF_NP</text>
<text x="124.9" y="14.1">C14</text>
<text x="197.2" y="17.6">R13</text>
<text x="223.7" y="17.6">R15</text>
<text x="78.2" y="19.4">1K</text>
<text x="197.2" y="20.8">100K</text>
<text x="223.7" y="20.8">200K</text>
<text x="109.9" y="26.9">R5</text>
<text x="176.4" y="26.5">DLYTIME</text>
<text x="237.8" y="27.8">1K</text>
<text x="237.8" y="24.7">R14</text>
<text x="54.4" y="33.4">U1</text>
<text x="84.7" y="33.2">560pF</text>
<text x="84.7" y="30">C9</text>
<text x="97.7" y="33.2">20K</text>
<text x="97.7" y="30">R4</text>
<text x="109.9" y="30">20K</text>
<text x="178.5" y="30">B100K</text>
<text x="54.4" y="36.6">PT2399</text>
<text x="197.2" y="40.2">100K</text>
<text x="197.2" y="37">R16</text>
<text x="235.2" y="39.2">U5.4</text>
<text x="20.1" y="45.6">47uF</text>
<text x="20.1" y="42.4">C1</text>
<text x="91.7" y="45.9">C5</text>
<text x="106.5" y="45.9">R1</text>
<text x="118.9" y="45.9">R3</text>
<text x="157.7" y="47.3">680K</text>
<text x="157.7" y="44.2">R10</text>
<text x="235.2" y="42.4">TL074</text>
<text x="20.8" y="53.6">C2</text>
<text x="91.7" y="49.1">560pF</text>
<text x="106.5" y="49.1">20K</text>
<text x="118.9" y="49.1">4.7K</text>
<text x="128" y="51.2">1uF_NP</text>
<text x="128" y="48">C7</text>
<text x="170" y="53.3">U3</text>
<text x="20.8" y="56.8">0.1uF</text>
<text x="147.1" y="58.3">C19</text>
<text x="157.7" y="58.3">R11</text>
<text x="170" y="56.5">DLYCV</text>
<text x="91.7" y="63.6">C6</text>
<text x="106.5" y="60">R2</text>
<text x="107.6" y="63.6">20K</text>
<text x="119.9" y="63.2">0.01uF</text>
<text x="119.9" y="60">C4</text>
<text x="147.1" y="61.4">1uF</text>
<text x="157.7" y="61.4">270K</text>
<text x="320" y="63.6">C15</text>
<text x="20.8" y="70.9">0.1uF</text>
<text x="20.8" y="67.7">C3</text>
<text x="91.7" y="66.7">0.1uF</text>
<text x="320" y="66.7">1uF</text>
<text x="84.7" y="75.5">0.1uF</text>
<text x="84.7" y="72.4">C8</text>
<text x="99.3" y="75.9">C16</text>
<text x="114.3" y="77.6">R6</text>
<text x="222.2" y="75.9">2N3904</text>
<text x="338.3" y="76">U4</text>
<text x="35.6" y="83">B100K</text>
<text x="35.6" y="79.8">INLVL</text>
<text x="98" y="79.4">1uF_NP</text>
<text x="114.3" y="80.8">20K</text>
<text x="139.9" y="83">C21</text>
<text x="220.1" y="82.6">2N3904</text>
<text x="220.1" y="79.4">Q1</text>
<text x="228.9" y="79.4">Q2</text>
<text x="338.3" y="79.2">79L05</text>
<text x="138.6" y="86.5">1uF_NP</text>
<text x="9.5" y="93.9">U2</text>
<text x="58.1" y="95.7">SW1</text>
<text x="161.9" y="94.9">100K</text>
<text x="161.9" y="91.7">R19</text>
<text x="217.5" y="95.9">C20</text>
<text x="338.2" y="93.5">1N4148</text>
<text x="338.2" y="90.3">D3</text>
<text x="9.5" y="97.1">IN</text>
<text x="58.1" y="98.8">LINE</text>
<text x="138.8" y="98.8">OLVL</text>
<text x="217.5" y="99.1">100pF</text>
<text x="237.1" y="100.2">3K</text>
<text x="237.1" y="97.1">R17</text>
<text x="13.8" y="107.6">R7</text>
<text x="137.9" y="102.4">B100K</text>
<text x="13.8" y="110.7">20K</text>
<text x="198.3" y="111.2">R18</text>
<text x="222.9" y="113.3">U5.3</text>
<text x="57.1" y="120">TL074</text>
<text x="57.1" y="116.8">U5.1</text>
<text x="198.3" y="114.4">1M</text>
<text x="222.9" y="116.5">TL074</text>
<text x="13.8" y="124.8">100K</text>
<text x="13.8" y="121.7">R8</text>
<text x="27.2" y="124.9">1uF_NP</text>
<text x="27.2" y="121.8">C17</text>
<text x="79.3" y="130.6">B100K</text>
<text x="79.3" y="127.4">ELVL</text>
<text x="87" y="138">R26</text>
<text x="115.3" y="136.1">TL074</text>
<text x="161.9" y="135.8">R24</text>
<text x="176" y="135.8">R23</text>
<text x="197.2" y="135.8">R20</text>
<text x="223.3" y="137.6">1uF_NP</text>
<text x="224.5" y="134.1">C22</text>
<text x="49" y="141.1">R9</text>
<text x="87" y="141.2">100K</text>
<text x="115.3" y="139.2">U8.2</text>
<text x="161.9" y="139">15K</text>
<text x="176" y="139">20K</text>
<text x="197.2" y="139">100K</text>
<text x="49" y="144.3">100K</text>
<text x="86.9" y="149.5">100K</text>
<text x="86.9" y="146.3">R27</text>
<text x="117.8" y="149.5">43K</text>
<text x="117.8" y="146.3">R25</text>
<text x="28.7" y="153.4">R42</text>
<text x="48.1" y="155.5">22pF</text>
<text x="48.1" y="152.3">C18</text>
<text x="144.3" y="154.5">D1</text>
<text x="236.9" y="154.8">10uF_NP</text>
<text x="236.9" y="151.6">C24</text>
<text x="28.7" y="156.6">1K</text>
<text x="144.3" y="157.7">1N4148</text>
<text x="201.7" y="166">TL074</text>
<text x="291.4" y="167.2">POWER</text>
<text x="291.4" y="164">U6.1</text>
<text x="328.8" y="165.5">10uF</text>
<text x="328.8" y="162.4">C13</text>
<text x="342.2" y="165.5">0.1uF</text>
<text x="342.2" y="162.4">C30</text>
<text x="201.7" y="169.2">U5.2</text>
<text x="255.1" y="170.7">OUT</text>
<text x="255.1" y="173.9">U7</text>
<text x="41.1" y="178.1">R28</text>
<text x="74.7" y="178.2">ELVLCV</text>
<text x="74.7" y="175">U9</text>
<text x="148.8" y="178.6">U8.1</text>
<text x="197.2" y="179.5">470K</text>
<text x="197.2" y="176.3">R21</text>
<text x="41.1" y="181.3">15K</text>
<text x="148.8" y="181.7">TL074</text>
<text x="169" y="184">2N3906</text>
<text x="328.8" y="183.2">10uF</text>
<text x="328.8" y="180">C11</text>
<text x="342.2" y="183.2">0.1uF</text>
<text x="342.2" y="180">C12</text>
<text x="356.3" y="183.2">0.1uF</text>
<text x="356.3" y="180">C26</text>
<text x="370.4" y="183.2">0.1uF</text>
<text x="370.4" y="180">C28</text>
<text x="63.2" y="191.2">1N4148</text>
<text x="63.2" y="187.9">D2</text>
<text x="169" y="187.2">Q3</text>
<text x="196.3" y="190.8">22pF</text>
<text x="196.3" y="187.6">C23</text>
<text x="328.8" y="197.3">10uF</text>
<text x="328.8" y="194.1">C10</text>
<text x="342.2" y="197.3">0.1uF</text>
<text x="342.2" y="194.1">C25</text>
<text x="356.3" y="197.3">0.1uF</text>
<text x="356.3" y="194.1">C27</text>
<text x="370.4" y="197.3">0.1uF</text>
<text x="370.4" y="194.1">C29</text>
<text x="197.2" y="201">R22</text>
<text x="67.7" y="208.2">TL074</text>
<text x="67.7" y="205.1">U8.4</text>
<text x="197.2" y="204.2">18K</text>
<text x="87.8" y="210.5">2N3906</text>
<text x="87.8" y="213.7">Q4</text>
<text x="224.8" y="221.1">U11.2</text>
<text x="39.4" y="222.5">TL074</text>
<text x="39.4" y="225.6">U8.3</text>
<text x="224.8" y="224.4">LM13700</text>
<text x="34" y="232.7">R29</text>
<text x="136" y="232.9">LM13700</text>
<text x="136" y="229.7">U11.1</text>
<text x="291.5" y="231">R41</text>
<text x="34" y="236">43K</text>
<text x="102.8" y="239.9">R38</text>
<text x="115.4" y="239.9">R32</text>
<text x="205.1" y="238.1">R37</text>
<text x="217.7" y="238.2">R36</text>
<text x="291.5" y="234.2">4.7K</text>
<text x="102.8" y="243">200K</text>
<text x="115.4" y="243.2">1K</text>
<text x="205.1" y="241.3">200K</text>
<text x="217.7" y="241.4">1K</text>
<text x="252.7" y="245.1">R40</text>
<text x="266.9" y="245.1">R39</text>
<text x="37.5" y="250.4">R30</text>
<text x="51.7" y="250.4">R31</text>
<text x="185.9" y="250.2">4.7K</text>
<text x="185.9" y="247">R35</text>
<text x="252.7" y="248.3">47K</text>
<text x="266.9" y="248.3">470K</text>
<text x="37.5" y="253.6">100K</text>
<text x="51.7" y="253.6">100K</text>
<text x="70.9" y="257.8">FB</text>
<text x="147.1" y="257.6">R33</text>
<text x="70.9" y="261.1">B100K</text>
<text x="147.1" y="260.8">470K</text>
<text x="11.2" y="269.9">FBCV</text>
<text x="11.2" y="266.8">U10</text>
<text x="147.1" y="274.9">47K</text>
<text x="147.1" y="271.7">R34</text>
</g>
<g font-size="3.2" fill="#f00">
<text x="36.6" y="40.9">1</text>
<text x="232.5" y="37.4" transform="rotate(-90 232.5 37.4)">4</text>
<text x="40.1" y="42.7">VCC</text>
<text x="220.1" y="111.4" transform="rotate(-90 220.1 111.4)">4</text>
<text x="54.3" y="115" transform="rotate(-90 54.3 115)">4</text>
<text x="112.5" y="140.6" transform="rotate(-90 112.5 140.6)">4</text>
<text x="199" y="170.6" transform="rotate(-90 199 170.6)">4</text>
<text x="146" y="176.7" transform="rotate(-90 146 176.7)">4</text>
<text x="64.9" y="203.2" transform="rotate(-90 64.9 203.2)">4</text>
<text x="36.7" y="227.1" transform="rotate(-90 36.7 227.1)">4</text>
<text x="133.7" y="231.4" transform="rotate(-90 133.7 231.4)">11</text>
<text x="237.8" y="229.6" transform="rotate(-90 237.8 229.6)">11</text>
</g>
<g font-size="3.2" fill="#00f">
<text x="74.3" y="40.9">16</text>
<text x="36.6" y="44.4">2</text>
<text x="40.1" y="46.2">REF</text>
<text x="56.5" y="46.2">LPF1_OUT</text>
<text x="59.5" y="42.7">LPF1_IN</text>
<text x="74.3" y="47.9">14</text>
<text x="74.3" y="44.4">15</text>
<text x="187" y="42.7">2</text>
<text x="187" y="46.2">3</text>
<text x="219.6" y="42.7">13</text>
<text x="242" y="46.2">14</text>
<text x="56.5" y="49.7">LPF2_OUT</text>
<text x="59.5" y="53.2">LPF2_IN</text>
<text x="74.3" y="51.5">13</text>
<text x="187" y="49.7">1</text>
<text x="219.6" y="49.7">12</text>
<text x="36.6" y="55">5</text>
<text x="36.6" y="58.5">6</text>
<text x="40.1" y="56.8">CLK_O</text>
<text x="57.6" y="56.8">OP2_OUT</text>
<text x="74.3" y="58.5">11</text>
<text x="74.3" y="55">12</text>
<text x="36.6" y="62.1">7</text>
<text x="36.6" y="65.6">8</text>
<text x="40.1" y="60.3">VCO</text>
<text x="40.1" y="63.8">CC1</text>
<text x="60.6" y="63.8">OP1_IN</text>
<text x="60.6" y="60.3">OP2_IN</text>
<text x="74.3" y="65.6">9</text>
<text x="74.3" y="62.1">10</text>
<text x="40.1" y="67.3">CC0</text>
<text x="57.6" y="67.3">OP1_OUT</text>
<text x="325.7" y="69.1">3</text>
<text x="330.9" y="70.5">VOUT</text>
<text x="344.1" y="70.5">VIN</text>
<text x="353.1" y="69.1">2</text>
<text x="26.5" y="83.2">2</text>
<text x="26.5" y="86.7">3</text>
<text x="26.5" y="90.3">1</text>
<text x="209.3" y="116.7">9</text>
<text x="43.5" y="120.3">2</text>
<text x="63.9" y="123.8">1</text>
<text x="101.7" y="125.6">5</text>
<text x="207.3" y="123.8">10</text>
<text x="229.7" y="120.3">8</text>
<text x="43.5" y="127.3">3</text>
<text x="122.1" y="129.1">7</text>
<text x="101.7" y="132.6">6</text>
<text x="188.1" y="155.5">5</text>
<text x="208.5" y="159.1">7</text>
<text x="250.2" y="159.1">2</text>
<text x="91.7" y="164.4">2</text>
<text x="91.7" y="167.9">3</text>
<text x="188.1" y="162.6">6</text>
<text x="250.2" y="166.1">1</text>
<text x="250.2" y="162.6">3</text>
<text x="91.7" y="171.4">1</text>
<text x="135.2" y="182">2</text>
<text x="155.6" y="185.5">1</text>
<text x="135.2" y="189.1">3</text>
<text x="52.1" y="208.5">13</text>
<text x="23.8" y="212">10</text>
<text x="46.2" y="215.5">8</text>
<text x="52.1" y="215.5">12</text>
<text x="74.4" y="212">14</text>
<text x="25.9" y="219">9</text>
<text x="28.2" y="256.1">2</text>
<text x="28.2" y="263.1">1</text>
<text x="28.2" y="259.6">3</text>
</g>
<g font-size="3.2">
<text x="36.6" y="47.9">3</text>
<text x="36.6" y="51.5">4</text>
<text x="40.1" y="49.7">AGND</text>
<text x="40.1" y="53.2">DGND</text>
<text x="232.5" y="59.7" transform="rotate(-90 232.5 59.7)">11</text>
<text x="340.1" y="60.3" transform="rotate(-90 340.1 60.3)">1</text>
<text x="112.5" y="120.3" transform="rotate(-90 112.5 120.3)">11</text>
<text x="54.3" y="137.3" transform="rotate(-90 54.3 137.3)">11</text>
<text x="220.1" y="133.8" transform="rotate(-90 220.1 133.8)">11</text>
<text x="199" y="150.2" transform="rotate(-90 199 150.2)">11</text>
<text x="146" y="199.1" transform="rotate(-90 146 199.1)">11</text>
<text x="36.7" y="206.7" transform="rotate(-90 36.7 206.7)">11</text>
<text x="64.9" y="225.5" transform="rotate(-90 64.9 225.5)">11</text>
<text x="133.7" y="248.2" transform="rotate(-90 133.7 248.2)">6</text>
<text x="237.8" y="246.5" transform="rotate(-90 237.8 246.5)">6</text>
</g>
<g font-size="3.2" fill="#8d2323">
<text x="122.9" y="231.4">4</text>
<text x="150.3" y="231.4">1</text>
<text x="224.9" y="229.6">13</text>
<text x="254.4" y="229.6">16</text>
<text x="122.9" y="238.4">2</text>
<text x="151" y="238.4">5</text>
<text x="167" y="238.4">7</text>
<text x="180.3" y="238.4">8</text>
<text x="224.9" y="236.7">15</text>
<text x="255.1" y="236.7">12</text>
<text x="269" y="236.7">10</text>
<text x="284.3" y="236.7">9</text>
<text x="122.9" y="245.5">3</text>
<text x="224.9" y="243.7">14</text>
</g>
<g font-size="2.5" fill="#800">
<text x="176.6" y="17.8" transform="rotate(-90 176.6 17.8)">3</text>
<text x="179.9" y="21.8" transform="rotate(-90 179.9 21.8)">2</text>
<text x="176.6" y="28.3" transform="rotate(-90 176.6 28.3)">1</text>
<text x="41.5" y="86.3" transform="rotate(-90 41.5 86.3)">1</text>
<text x="44.9" y="92.8" transform="rotate(-90 44.9 92.8)">2</text>
<text x="152.8" y="93.3" transform="rotate(-90 152.8 93.3)">1</text>
<text x="41.5" y="96.9" transform="rotate(-90 41.5 96.9)">3</text>
<text x="156.1" y="99.9" transform="rotate(-90 156.1 99.9)">2</text>
<text x="152.8" y="103.9" transform="rotate(-90 152.8 103.9)">3</text>
<text x="78.6" y="128.6" transform="rotate(-90 78.6 128.6)">1</text>
<text x="82" y="135.1" transform="rotate(-90 82 135.1)">2</text>
<text x="78.6" y="139.2" transform="rotate(-90 78.6 139.2)">3</text>
<text x="68.1" y="252.1" transform="rotate(-90 68.1 252.1)">1</text>
<text x="64.7" y="260.5" transform="rotate(-90 64.7 260.5)">2</text>
<text x="68.1" y="262.7" transform="rotate(-90 68.1 262.7)">3</text>
</g>
</svg>
